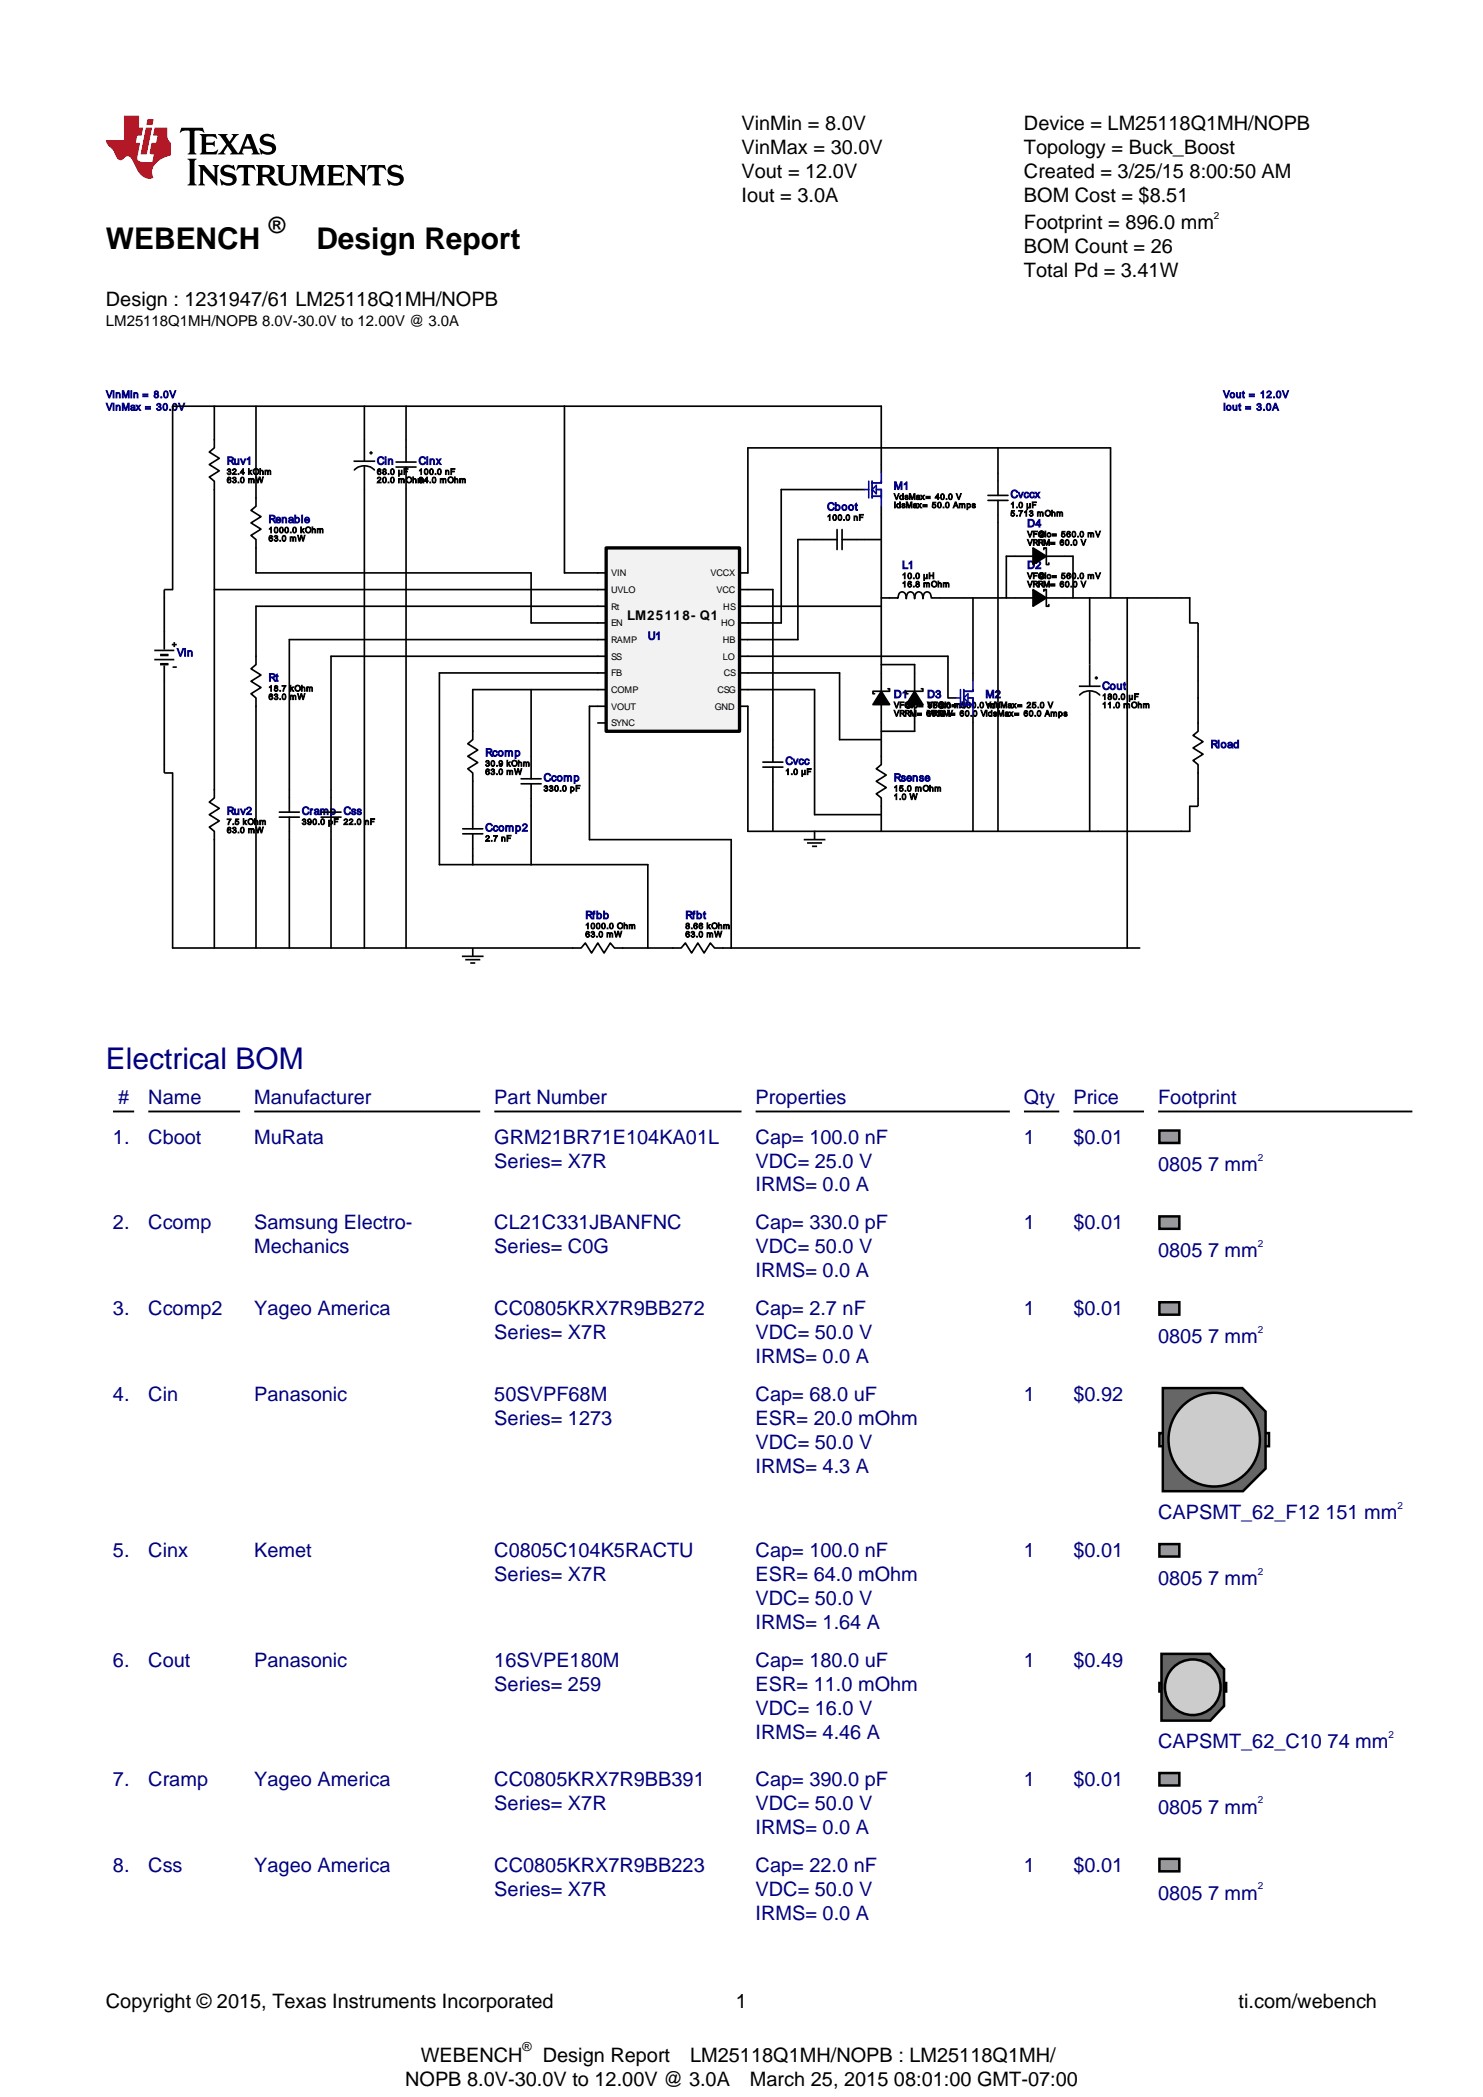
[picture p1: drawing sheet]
<svg xmlns="http://www.w3.org/2000/svg" width="210mm" height="297mm" viewBox="0 0 210 297" stroke-linecap="round" stroke-linejoin="round" font-family="sans-serif">
<path d="M55.2 23.5a.81 .81 0 0 0-.3 .9 .81 .81 0 0 0 .8 .6l.7 .2 .2 .3a.65 .65 0 0 1-1 .4l-.7-.6-.1 .1 .2 .9 .3-.2a1.41 1.41 0 0 0 1.8-.4 .87 .87 0 0 0-.8-1.2l-.7-.2-.2-.2a.57 .57 0 0 1 .8-.4l.7 .5 .1-.1-.2-.7-.2 .1a1.29 1.29 0 0 0-1.4 0zM52.2 23.4l-.2 .7v.1a.78 .78 0 0 1 1-.5v2.1v.2l-.3 .2v.1h1.2v-.1l-.2-.2-.1-.2v-1.9l.1-.2h.1a.8 .8 0 0 1 .8 .5l.1-.1-.2-.7zM49 23.4l.3 .4v2l-.1 .2-.2 .3h.9l-.2-.3-.1-.2 .1-1.7 1.9 2.2h.1v-2.5l.2-.4h-.9l.3 .2v1.4l-1.5-1.6zM46.3 23.4l.2 .2 .1 .2v2l-.1 .2-.2 .3h2.3l.3-.7-.1-.1a1.45 1.45 0 0 1-1.6 .4v-1h.9l.3 .2v-.8l-.3 .3h-.9v-.7v-.1l.2-.1a1.25 1.25 0 0 1 1.3 .4l.1-.1-.3-.6zM42.4 23.4l.2 .2 .1 .2v2l-.1 .2-.2 .3h.9l-.3-.3v-.2v-1.8l1.1 2.3 1-2.3v1.8v.2l-.2 .3h1.2l-.3-.3v-.2v-2v-.2l.3-.2h-1.1l-.8 1.8-.8-1.8zM39.2 23.4l.2 .2v.2v1.5a1.24 1.24 0 0 0 1.7 1 .9 .9 0 0 0 .8-1l.1-1.7 .2-.2h-1l.3 .2v.2v1.5a.76 .76 0 0 1-.6 .7 .76 .76 0 0 1-.8-.4v-1.8v-.2l.2-.2zM37.2 23.8a1.01 1.01 0 0 1 1 .1 .52 .52 0 0 1 0 .6 .52 .52 0 0 1-.5 .2h-.5zM36.3 23.4l.2 .2v.2v2v.2l-.2 .3h1.2l-.3-.3v-.9a.71 .71 0 0 1 .9 .6 .83 .83 0 0 0 1.3 .4 1.13 1.13 0 0 1-.7-.7l-.6-.5a.76 .76 0 0 0 .8-.7 .76 .76 0 0 0-.8-.8zM33.7 23.4l-.2 .7v.1a.78 .78 0 0 1 1-.5v2.1v.2l-.3 .2v.1h1.2v-.1l-.2-.2-.1-.2v-1.9l.1-.2h.1a.79 .79 0 0 1 .8 .5l.1-.1-.2-.7zM31.5 23.5a.81 .81 0 0 0-.3 .9 .81 .81 0 0 0 .8 .6l.8 .2 .2 .3a.65 .65 0 0 1-1 .4l-.8-.6-.1 .1 .3 .9 .2-.2a1.41 1.41 0 0 0 1.9-.4 .87 .87 0 0 0-.9-1.2l-.7-.2-.2-.2a.57 .57 0 0 1 .9-.4l.6 .5 .1-.1-.2-.7-.2 .1a1.29 1.29 0 0 0-1.4 0zM28.1 23.4l.3 .4v2l-.1 .2-.2 .3h.9l-.2-.3-.1-.2 .1-1.7 1.9 2.2h.1v-2.5l.2-.4h-.9l.3 .2v1.4l-1.5-1.6zM26.6 22.5l.2 .2 .1 .3v2.8l-.1 .2-.2 .3h1.3l-.3-.3-.1-.2v-2.8l.1-.3 .3-.2zM37.1 19.2a.81 .81 0 0 0-.3 .9 .81 .81 0 0 0 .8 .5l.7 .2 .2 .3a.64 .64 0 0 1-.9 .4l-.8-.5h-.1l.2 .9h.2l.1-.2a1.4 1.4 0 0 0 1.8-.4 .87 .87 0 0 0-.8-1.2l-.7-.2-.2-.2a.57 .57 0 0 1 .8-.4l.7 .5 .1-.1-.2-.7-.2 .1a1.28 1.28 0 0 0-1.4 .1zM35.1 19.5l.4 1.2h-.9zM30.9 19l.4 .4 .7 1-.6 1-.6 .4v.1h1.1l-.2-.3 .5-.9 .6 .9-.2 .3h1.9l-.2-.3 .2-.5h1.2l.1 .5-.2 .3h1.2l-.3-.5-1-2.4h-.6l-.9 2.3-.3 .4-1-1.4 .6-.9 .5-.3v-.1h-1l.2 .2-.5 .9-.5-.8 .2-.3zM28.3 19l.2 .2 .1 .3v1.9l-.1 .2-.2 .3h2.3l.3-.7-.1-.1a1.45 1.45 0 0 1-1.6 .4v-1l.9 .1 .3 .2v-.8l-.3 .2h-.9v-.7v-.1l.2-.1a1.25 1.25 0 0 1 1.3 .4l.1-.1-.3-.6zM25.7 18.1l-.3 .7h.1a1.15 1.15 0 0 1 1.3-.3l.1 2.9-.1 .2-.2 .3h1.2l-.2-.3-.1-.2v-2.7l.1-.2h.2a1.06 1.06 0 0 1 1.1 .3h.1l-.3-.7z" fill="#000"/>
<path d="M20.9 16.9l-.2 .8h.9l.2-.8zM20.7 18.1l-.8 3.8h.9l.7-3.8zM17.6 16.4v3.4h-2.6a2.07 2.07 0 0 0 .9 1.4l.4 .6a1.11 1.11 0 0 0 .8 .9l.3-.1a.73 .73 0 0 1 .6-.4 .73 .73 0 0 1 .7 .4l.2 .4a3.4 3.4 0 0 0 1.8 2.2 1.3 1.3 0 0 0 1 0 1.84 1.84 0 0 1 .8-2.4l.8-.5 .9-.3v-1.8a1.13 1.13 0 0 1-.5-1v-1.1h-1.8l-.2 1.1h.6l-.2 1h-.6l-.3 1.2a.38 .38 0 0 0 .2 .5h.4l-.2 1.1a4 4 0 0 1-2-.2 1.19 1.19 0 0 1-.1-1l.3-1.6h-.6l.2-1h.6l.3-1.1h-.6v-1.7z" fill="#f00000"/>
<g fill="none" stroke="#000" stroke-width=".24">
<path d="M30.3 62.3v1.1l-.7 .6 1.5 .9-1.5 .9 1.5 .9-1.5 .9 .7 .6v1.1M36.2 70.5v1.2l-.7 .6 1.5 .9-1.5 .9 1.5 .8-1.5 .9 .7 .6v1.2M50.1 65.3h3M50.2 66.6a2 2 0 0 1 2.8 0M51.6 62.3v3M51.6 66v3.3M52.3 64.1h.5M52.5 63.9v.5M56.1 65.4h2.8M56.1 66.1h2.8M57.5 62.3v3.1M57.5 66.1v3.2"/>
<path d="M115.3 76.4h3.2M118.5 75v2.8M119.2 76.4h3.2M119.2 75v2.8M121.2 69.3h1.2M124.8 65.8v1.2M124.8 71.7v1.2M139.9 70.9h2.8M139.9 70.2h2.8M141.3 67v3.2M141.3 70.9v3.2M143.7 78.8h7.1"/>
<path d="M146.3 77.6l1.9 1.2-1.9 1.2zM147.8 77.8v-.2h.4v2.4h.3v-.3M23.3 83.5h1.1M36.2 92.9v1.2l-.7 .6 1.5 .9-1.5 .9 1.5 .9-1.5 .9 .7 .6v1.1M124.8 97.9l1.2 1.9h-2.4zM124.8 95.3v7.1M125.7 97.6h.3v.3h-2.4v.4h.2M126 84.7h1.2M127.2 84.6v-.1a.58 .58 0 0 1 .6-.7 .58 .58 0 0 1 .5 .7v.3l.1-.3a.58 .58 0 0 1 .5-.7 .58 .58 0 0 1 .6 .7v.3v-.3a.58 .58 0 0 1 .6-.7 .58 .58 0 0 1 .6 .7v.3v-.3a.58 .58 0 0 1 .6-.7 .58 .58 0 0 1 .6 .7v.2h4.7M129.5 97.9l1.2 1.9h-2.4zM129.5 95.3v7.1M130.5 97.6h.2v.3h-2.4v.4h.3"/>
<path d="M134.2 98.9h1.2M137.8 95.3v1.2M143.7 84.7h7.1M146.3 83.5l1.9 1.2-1.9 1.2zM147.8 83.7v-.2h.4v2.4h.3v-.3M152.8 97.2h3M152.9 98.4a2 2 0 0 1 2.8 0M154.3 90.6v6.6M154.3 97.9v3.3M155 96h.5M155.2 95.8v.5M163.7 84.7h3.6"/>
<path d="M168.5 88.2h1.2M23.3 109.5h1.1M30.3 111.8v1.2l-.7 .6 1.5 .9-1.5 .9 1.5 .9-1.5 .8 .7 .6v1.2M39.6 115h2.8M39.6 115.7h2.8M41 111.8v3.2M41 115.7v3.2M45.5 115h2.8M45.5 115.7h2.8M46.9 111.8v3.2M46.9 115.7v3.2M65.5 117.4h2.9"/>
<path d="M65.5 118.1h2.9M66.9 103.6v1.2l-.7 .5 1.5 .9-1.5 .9 1.5 .9-1.5 .9 .7 .6v1.2M66.9 114.2v3.2M66.9 118.1v3.2M73.8 110.3h2.8M73.8 111h2.8M75.2 107.1v3.2M75.2 111v3.2M108 107.9h2.9M108 108.6h2.9M109.4 104.8v3.1M109.4 108.6v3.2"/>
<path d="M113.8 118.9h3.1M114.3 119.4h2.1M115 119.9h.7M115.3 117.7v1.2M124.8 107.1v1.2l-.7 .6 1.4 .9-1.4 .9 1.4 .8-1.4 .9 .7 .6v1.2M137.8 101.2v1.2M168.5 114.2h1.2M65.4 135.4h3.1M65.9 135.9h2.1M66.6 136.4h.7M66.9 134.3v1.1M81.1 134.3h1.2l.6-.7 .9 1.4 .9-1.4 .8 1.4 .9-1.4 .6 .7h1.2"/>
<path d="M95.3 134.3h1.2l.5-.7 .9 1.4 .9-1.4 .9 1.4 .9-1.4 .6 .7h1.2"/>
</g>
<path d="M146.3 77.6l1.9 1.2-1.9 1.2zM124.8 97.9l1.2 1.9h-2.4zM129.5 97.9l1.2 1.9h-2.4zM146.3 83.5l1.9 1.2-1.9 1.2z" fill="#000"/>
<g fill="none" stroke="#00f" stroke-width=".24">
<path d="M122.4 69.3h.6M123 68.2v2.3M123.5 68.2v2.3M123.5 70.3h1.3M123.5 69.3l.6-.6v1.2zM124.1 69.3h.7v2.4M124.8 67v1.4h-1.3M135.4 98.9h.6M136 97.7v2.3M136.5 97.7v2.3M136.5 99.8h1.3M136.5 98.9l.6-.6v1.1z"/>
<path d="M137.1 98.9h.7v2.3M137.8 96.5v1.4h-1.3"/>
</g>
<path d="M85.8 77.6h18.9v26h-18.9z" fill="#f2f2f2"/>
<path d="M85.8 77.6h18.9v26h-18.9z" fill="none" stroke="#000" stroke-width=".47"/>
<g fill="none" stroke="#000" stroke-width=".24">
<path d="M30.3 57.5v4.8M36.2 57.5v13M51.6 57.5v4.8M57.5 57.5v4.8M79.9 57.5v23.6h5.9M30.3 69.3v42.5M36.2 77.6v3.5h39v7.1h10.6M51.6 69.3v65M57.5 69.3v65M115.3 76.4h-2.3v14.2h-8.3M121.2 69.3h-10.6v18.9h-5.9M122.4 76.4h2.4"/>
<path d="M124.8 65.8v-8.3h-100.4v26M124.8 72.9v22.4M141.3 63.4v3.6M141.3 74.1v43.6M143.7 78.8h-1.2v5.9M150.8 78.8h1.1v5.9M21.8 92.1h2.9M21.8 93.4h2.9M22.7 94.1h1.2M22.7 92.7h1.2M22.7 92.8h1.2M22.7 94h1.2"/>
<path d="M23.3 83.5v8.5M23.3 94.2v15.3M24.3 91.3h.7M24.4 94.5h.6M24.7 90.9v.7M30.3 83.5h55.5M75.2 97.7v9.4M85.8 85.9h-49.6v7M85.8 90.6h-44.8v21.2M85.8 92.9h-38.9v18.9M85.8 95.3h-23.6v27.2h29.5v11.8M85.8 97.7h-18.9v5.9"/>
<path d="M104.7 81.1h1.2v-17.7h51.4v21.3M104.7 83.5h4.7v21.3M104.7 92.9h29.5v6M104.7 95.3h14.2v9.5h5.9M104.7 97.7h10.6v17.7h9.5M124.8 85.9h-20.1M124.8 84.7h1.2M124.8 94.1h4.7v1.2M136.6 84.7h7.1M137.8 84.7v10.6M150.8 84.7h12.9M154.3 84.7v5.9"/>
<path d="M159.6 84.7v49.6M167.3 84.7h1.2v3.5M169.7 88.2v15.4l-.8 .6 1.5 .8-1.5 .9 1.5 .9-1.5 .9 .8 .6v5.9M24.4 109.5v24.8h56.7M30.3 118.9v15.4M36.2 100v34.3M41 118.9v15.4M46.9 118.9v15.4M66.9 110.7v3.5M75.2 114.2v8.3M84.7 102.4h1.1M85.8 100h-2.3v18.9h20v15.4"/>
<path d="M104.7 100h1.2v17.7h62.6v-3.5M109.4 111.8v5.9M124.8 102.4v4.7M124.8 114.2v3.5M129.5 102.4v1.2h-4.7M137.8 102.4v15.3M154.3 101.2v16.5M66.9 121.3v1.2M88.2 134.3h7.1M102.4 134.3h59"/>
</g>
<path d="M16 157.4h3M21 157.4h13M36 157.4h32M70 157.4h35M107 157.4h36M145 157.4h5M152 157.4h10M164 157.4h36" fill="none" stroke="#000" stroke-width=".26"/>
<path d="M164.2 160.1h2.8v1.8h-2.8z" fill="#999"/>
<path d="M164.2 160.1h2.8v1.8h-2.8z" fill="none" stroke="#000" stroke-width=".35"/>
<path d="M164.2 172.3h2.8v1.7h-2.8z" fill="#999"/>
<path d="M164.2 172.3h2.8v1.7h-2.8z" fill="none" stroke="#000" stroke-width=".35"/>
<path d="M164.2 184.4h2.8v1.8h-2.8z" fill="#999"/>
<path d="M164.2 184.4h2.8v1.8h-2.8z" fill="none" stroke="#000" stroke-width=".35"/>
<path d="M164.2 203h15.5v1.8h-15.5z" fill="#ccc"/>
<path d="M164.2 203h15.5v1.8h-15.5z" fill="none" stroke="#000" stroke-width=".35"/>
<path d="M164.7 196.6h11.2l3.3 3.3v8.1l-3.2 3.2h-11.3z" fill="#666"/>
<path d="M164.7 196.6h11.2l3.3 3.3v8.1l-3.2 3.2h-11.3z" fill="none" stroke="#000" stroke-width=".35"/>
<path d="M167.7 198.9a6.5 6.5 0 0 1 7.8-.5 6.5 6.5 0 0 1 2.6 7.4 6.5 6.5 0 0 1-7.6 4.6 6.5 6.5 0 0 1-5-7.5 6.7 6.7 0 0 1 2.2-4z" fill="#ccc"/>
<path d="M167.7 198.9a6.5 6.5 0 0 1 7.8-.5 6.5 6.5 0 0 1 2.6 7.4 6.5 6.5 0 0 1-7.6 4.6 6.5 6.5 0 0 1-5-7.5 6.7 6.7 0 0 1 2.2-4z" fill="none" stroke="#000" stroke-width=".35"/>
<path d="M164.2 218.7h2.8v1.8h-2.8z" fill="#999"/>
<path d="M164.2 218.7h2.8v1.8h-2.8z" fill="none" stroke="#000" stroke-width=".35"/>
<path d="M164.2 238.4h9.4v1.2h-9.4z" fill="#ccc"/>
<path d="M164.2 238.4h9.4v1.2h-9.4z" fill="none" stroke="#000" stroke-width=".36"/>
<path d="M164.5 234.2h6.8l2 2.2v5.2l-1.9 2.1h-6.9z" fill="#666"/>
<path d="M164.5 234.2h6.8l2 2.2v5.2l-1.9 2.1h-6.9z" fill="none" stroke="#000" stroke-width=".36"/>
<circle cx="168.9" cy="239" r="3.9" fill="#ccc"/>
<circle cx="168.9" cy="239" r="3.9" fill="none" stroke="#000" stroke-width=".36"/>
<path d="M164.2 251.1h2.8v1.8h-2.8z" fill="#999"/>
<path d="M164.2 251.1h2.8v1.8h-2.8z" fill="none" stroke="#000" stroke-width=".35"/>
<path d="M164.2 263.3h2.8v1.7h-2.8z" fill="#999"/>
<path d="M164.2 263.3h2.8v1.7h-2.8z" fill="none" stroke="#000" stroke-width=".35"/>
<g font-size="4.2">
<text x="15" y="35.3">WEBENCH</text>
<text x="44.8" y="35.3">Design Report</text>
</g>
<text font-size="4.2" fill="#000080" x="15" y="151.4">Electrical BOM</text>
<text font-size="3.2" x="38" y="33">®</text>
<g font-size="2.8">
<text x="105" y="18.4">VinMin = 8.0V</text>
<text x="105" y="21.8">VinMax = 30.0V</text>
<text x="145" y="18.4">Device = LM25118Q1MH/NOPB</text>
<text x="145" y="21.8">Topology = Buck_Boost</text>
<text x="105" y="25.2">Vout = 12.0V</text>
<text x="105" y="28.6">Iout = 3.0A</text>
<text x="145" y="25.2">Created = 3/25/15 8:00:50 AM</text>
<text x="145" y="28.6">BOM Cost = $8.51</text>
<text x="145" y="32.4">Footprint = 896.0 mm</text>
<text x="145" y="35.8">BOM Count = 26</text>
<text x="145" y="39.2">Total Pd = 3.41W</text>
<text x="15" y="43.4">Design : 1231947/61 LM25118Q1MH/NOPB</text>
<text x="15" y="284.4">Copyright © 2015, Texas Instruments Incorporated</text>
<text x="104.2" y="284.4">1</text>
<text x="175.4" y="284.4">ti.com/webench</text>
<text x="59.6" y="292">WEBENCH</text>
<text x="76.9" y="292">Design Report</text>
<text x="97.7" y="292">LM25118Q1MH/NOPB : LM25118Q1MH/</text>
<text x="57.4" y="295.4">NOPB 8.0V-30.0V to 12.00V @ 3.0A</text>
<text x="106.2" y="295.4">March 25, 2015 08:01:00 GMT-07:00</text>
</g>
<g font-size="2.8" fill="#000080">
<text x="16" y="162">1.</text>
<text x="16.7" y="156.3">#</text>
<text x="21" y="156.3">Name</text>
<text x="21" y="162">Cboot</text>
<text x="36" y="156.3">Manufacturer</text>
<text x="36" y="162">MuRata</text>
<text x="70" y="156.3">Part Number</text>
<text x="70" y="162">GRM21BR71E104KA01L</text>
<text x="107" y="156.3">Properties</text>
<text x="107" y="162">Cap= 100.0 nF</text>
<text x="145" y="156.3">Qty</text>
<text x="145" y="162">1</text>
<text x="152" y="156.3">Price</text>
<text x="152" y="162">$0.01</text>
<text x="164" y="156.3">Footprint</text>
<text x="70" y="165.4">Series= X7R</text>
<text x="107" y="165.4">VDC= 25.0 V</text>
<text x="164" y="165.9">0805 7 mm</text>
<text x="107" y="168.7">IRMS= 0.0 A</text>
<text x="16" y="174.1">2.</text>
<text x="21" y="174.1">Ccomp</text>
<text x="36" y="174.1">Samsung Electro-</text>
<text x="36" y="177.5">Mechanics</text>
<text x="70" y="174.1">CL21C331JBANFNC</text>
<text x="70" y="177.5">Series= C0G</text>
<text x="107" y="174.1">Cap= 330.0 pF</text>
<text x="107" y="177.5">VDC= 50.0 V</text>
<text x="145" y="174.1">1</text>
<text x="152" y="174.1">$0.01</text>
<text x="164" y="178.1">0805 7 mm</text>
<text x="107" y="180.9">IRMS= 0.0 A</text>
<text x="16" y="186.3">3.</text>
<text x="21" y="186.3">Ccomp2</text>
<text x="36" y="186.3">Yageo America</text>
<text x="70" y="186.3">CC0805KRX7R9BB272</text>
<text x="70" y="189.7">Series= X7R</text>
<text x="107" y="186.3">Cap= 2.7 nF</text>
<text x="107" y="189.7">VDC= 50.0 V</text>
<text x="145" y="186.3">1</text>
<text x="152" y="186.3">$0.01</text>
<text x="164" y="190.2">0805 7 mm</text>
<text x="107" y="193.1">IRMS= 0.0 A</text>
<text x="16" y="198.4">4.</text>
<text x="21" y="198.4">Cin</text>
<text x="36" y="198.4">Panasonic</text>
<text x="70" y="198.4">50SVPF68M</text>
<text x="70" y="201.8">Series= 1273</text>
<text x="107" y="198.4">Cap= 68.0 uF</text>
<text x="107" y="201.8">ESR= 20.0 mOhm</text>
<text x="145" y="198.4">1</text>
<text x="152" y="198.4">$0.92</text>
<text x="107" y="205.2">VDC= 50.0 V</text>
<text x="107" y="208.6">IRMS= 4.3 A</text>
<text x="164" y="215.2">CAPSMT_62_F12 151 mm</text>
<text x="16" y="220.5">5.</text>
<text x="21" y="220.5">Cinx</text>
<text x="36" y="220.5">Kemet</text>
<text x="70" y="220.5">C0805C104K5RACTU</text>
<text x="107" y="220.5">Cap= 100.0 nF</text>
<text x="145" y="220.5">1</text>
<text x="152" y="220.5">$0.01</text>
<text x="70" y="223.9">Series= X7R</text>
<text x="107" y="223.9">ESR= 64.0 mOhm</text>
<text x="107" y="227.3">VDC= 50.0 V</text>
<text x="164" y="224.5">0805 7 mm</text>
<text x="107" y="230.7">IRMS= 1.64 A</text>
<text x="16" y="236.1">6.</text>
<text x="21" y="236.1">Cout</text>
<text x="36" y="236.1">Panasonic</text>
<text x="70" y="236.1">16SVPE180M</text>
<text x="70" y="239.5">Series= 259</text>
<text x="107" y="236.1">Cap= 180.0 uF</text>
<text x="107" y="239.5">ESR= 11.0 mOhm</text>
<text x="145" y="236.1">1</text>
<text x="152" y="236.1">$0.49</text>
<text x="107" y="242.9">VDC= 16.0 V</text>
<text x="107" y="246.2">IRMS= 4.46 A</text>
<text x="164" y="247.6">CAPSMT_62_C10 74 mm</text>
<text x="16" y="253">7.</text>
<text x="21" y="253">Cramp</text>
<text x="36" y="253">Yageo America</text>
<text x="70" y="253">CC0805KRX7R9BB391</text>
<text x="70" y="256.4">Series= X7R</text>
<text x="107" y="253">Cap= 390.0 pF</text>
<text x="107" y="256.4">VDC= 50.0 V</text>
<text x="145" y="253">1</text>
<text x="152" y="253">$0.01</text>
<text x="164" y="256.9">0805 7 mm</text>
<text x="107" y="259.7">IRMS= 0.0 A</text>
<text x="16" y="265.1">8.</text>
<text x="21" y="265.1">Css</text>
<text x="36" y="265.1">Yageo America</text>
<text x="70" y="265.1">CC0805KRX7R9BB223</text>
<text x="70" y="268.5">Series= X7R</text>
<text x="107" y="265.1">Cap= 22.0 nF</text>
<text x="107" y="268.5">VDC= 50.0 V</text>
<text x="145" y="265.1">1</text>
<text x="152" y="265.1">$0.01</text>
<text x="164" y="269.1">0805 7 mm</text>
<text x="107" y="271.9">IRMS= 0.0 A</text>
</g>
<text font-size="2.1" x="15" y="46.2">LM25118Q1MH/NOPB 8.0V-30.0V to 12.00V @ 3.0A</text>
<text font-size="1.9" x="88.8" y="87.8">LM25118- Q1</text>
<text font-size="1.8" x="74" y="290.6">®</text>
<g font-size="1.5" fill="#000080">
<text x="32.1" y="65.8">Ruv1</text>
<text x="53.4" y="65.8">Cin</text>
<text x="59.3" y="65.8">Cinx</text>
<text x="126.6" y="69.3">M1</text>
<text x="143.1" y="70.5">Cvccx</text>
<text x="38" y="74.1">Renable</text>
<text x="117.1" y="72.3">Cboot</text>
<text x="145.5" y="74.6">D4</text>
<text x="127.7" y="80.6">L1</text>
<text x="145.5" y="80.6">D2</text>
<text x="25" y="92.9">Vin</text>
<text x="91.7" y="90.6">U1</text>
<text x="38" y="96.5">Rt</text>
<text x="126.6" y="98.9">D1</text>
<text x="131.3" y="98.9">D3</text>
<text x="139.5" y="98.9">M2</text>
<text x="156.1" y="97.7">Cout</text>
<text x="68.7" y="107.1">Rcomp</text>
<text x="171.4" y="105.9">Rload</text>
<text x="77" y="110.7">Ccomp</text>
<text x="111.2" y="108.3">Cvcc</text>
<text x="126.6" y="110.7">Rsense</text>
<text x="32.1" y="115.4">Ruv2</text>
<text x="42.7" y="115.4">Cramp</text>
<text x="48.6" y="115.4">Css</text>
<text x="68.7" y="117.7">Ccomp2</text>
<text x="82.9" y="130.1">Rfbb</text>
<text x="97" y="130.1">Rfbt</text>
</g>
<text font-size="1.4" x="171.9" y="30.9">2</text>
<g font-size="1.4" fill="#000080">
<text x="15" y="56.4">VinMin = 8.0V</text>
<text x="15" y="58.1">VinMax = 30.0V</text>
<text x="173.2" y="56.4">Vout = 12.0V</text>
<text x="173.2" y="58.1">Iout = 3.0A</text>
<text x="178.1" y="164.4">2</text>
<text x="178.1" y="176.6">2</text>
<text x="178.1" y="188.8">2</text>
<text x="197.9" y="213.7">2</text>
<text x="178.1" y="223">2</text>
<text x="196.6" y="246.1">2</text>
<text x="178.1" y="255.4">2</text>
<text x="178.1" y="267.6">2</text>
</g>
<g font-size="1.3">
<text x="86.5" y="81.6">VIN</text>
<text x="86.5" y="84">UVLO</text>
<text x="100.6" y="81.6">VCCX</text>
<text x="101.4" y="84">VCC</text>
<text x="86.5" y="86.3">Rt</text>
<text x="86.5" y="88.7">EN</text>
<text x="102.1" y="88.7">HO</text>
<text x="102.4" y="86.3">HS</text>
<text x="86.5" y="91.1">RAMP</text>
<text x="86.5" y="93.4">SS</text>
<text x="86.5" y="95.8">FB</text>
<text x="102.4" y="91.1">HB</text>
<text x="102.4" y="93.4">LO</text>
<text x="102.5" y="95.8">CS</text>
<text x="86.5" y="98.1">COMP</text>
<text x="86.5" y="100.5">VOUT</text>
<text x="101.2" y="100.5">GND</text>
<text x="101.6" y="98.1">CSG</text>
<text x="86.5" y="102.9">SYNC</text>
</g>
<g font-size="1.2">
<text x="32.1" y="67.2">32.4 kOhm</text>
<text x="32.1" y="68.4">63.0 mW</text>
<text x="53.4" y="67.2">68.0 µF</text>
<text x="53.4" y="68.4">20.0 mOhm</text>
<text x="59.3" y="67.2">100.0 nF</text>
<text x="59.3" y="68.4">64.0 mOhm</text>
<text x="126.6" y="70.8">VdsMax= 40.0 V</text>
<text x="126.6" y="71.9">IdsMax= 50.0 Amps</text>
<text x="143.1" y="71.9">1.0 µF</text>
<text x="38" y="75.5">1000.0 kOhm</text>
<text x="38" y="76.7">63.0 mW</text>
<text x="117.1" y="73.7">100.0 nF</text>
<text x="143.1" y="73.1">5.713 mOhm</text>
<text x="145.5" y="76.1">VF@Io= 560.0 mV</text>
<text x="145.5" y="77.2">VRRM= 60.0 V</text>
<text x="127.7" y="82">10.0 µH</text>
<text x="127.7" y="83.1">16.8 mOhm</text>
<text x="145.5" y="82">VF@Io= 560.0 mV</text>
<text x="145.5" y="83.1">VRRM= 60.0 V</text>
<text x="38" y="97.9">18.7 kOhm</text>
<text x="38" y="99.1">63.0 mW</text>
<text x="126.6" y="100.3">VF@Io= 560.0 mV</text>
<text x="126.6" y="101.4">VRRM= 60.0 V</text>
<text x="131.3" y="100.3">VF@Io= 560.0 mV</text>
<text x="131.3" y="101.4">VRRM= 60.0 VIdsMax= 60.0 Amps</text>
<text x="139.5" y="100.3">VdsMax= 25.0 V</text>
<text x="156.1" y="99.1">180.0 µF</text>
<text x="156.1" y="100.3">11.0 mOhm</text>
<text x="68.7" y="108.5">30.9 kOhm</text>
<text x="68.7" y="109.7">63.0 mW</text>
<text x="77" y="112.1">330.0 pF</text>
<text x="111.2" y="109.7">1.0 µF</text>
<text x="126.6" y="112.1">15.0 mOhm</text>
<text x="126.6" y="113.3">1.0 W</text>
<text x="32.1" y="116.8">7.5 kOhm</text>
<text x="32.1" y="118">63.0 mW</text>
<text x="42.7" y="116.8">390.0 pF 22.0 nF</text>
<text x="68.7" y="119.2">2.7 nF</text>
<text x="82.9" y="131.6">1000.0 Ohm</text>
<text x="97" y="131.6">8.66 kOhm</text>
<text x="82.9" y="132.7">63.0 mW</text>
<text x="97" y="132.7">63.0 mW</text>
</g>
</svg>
